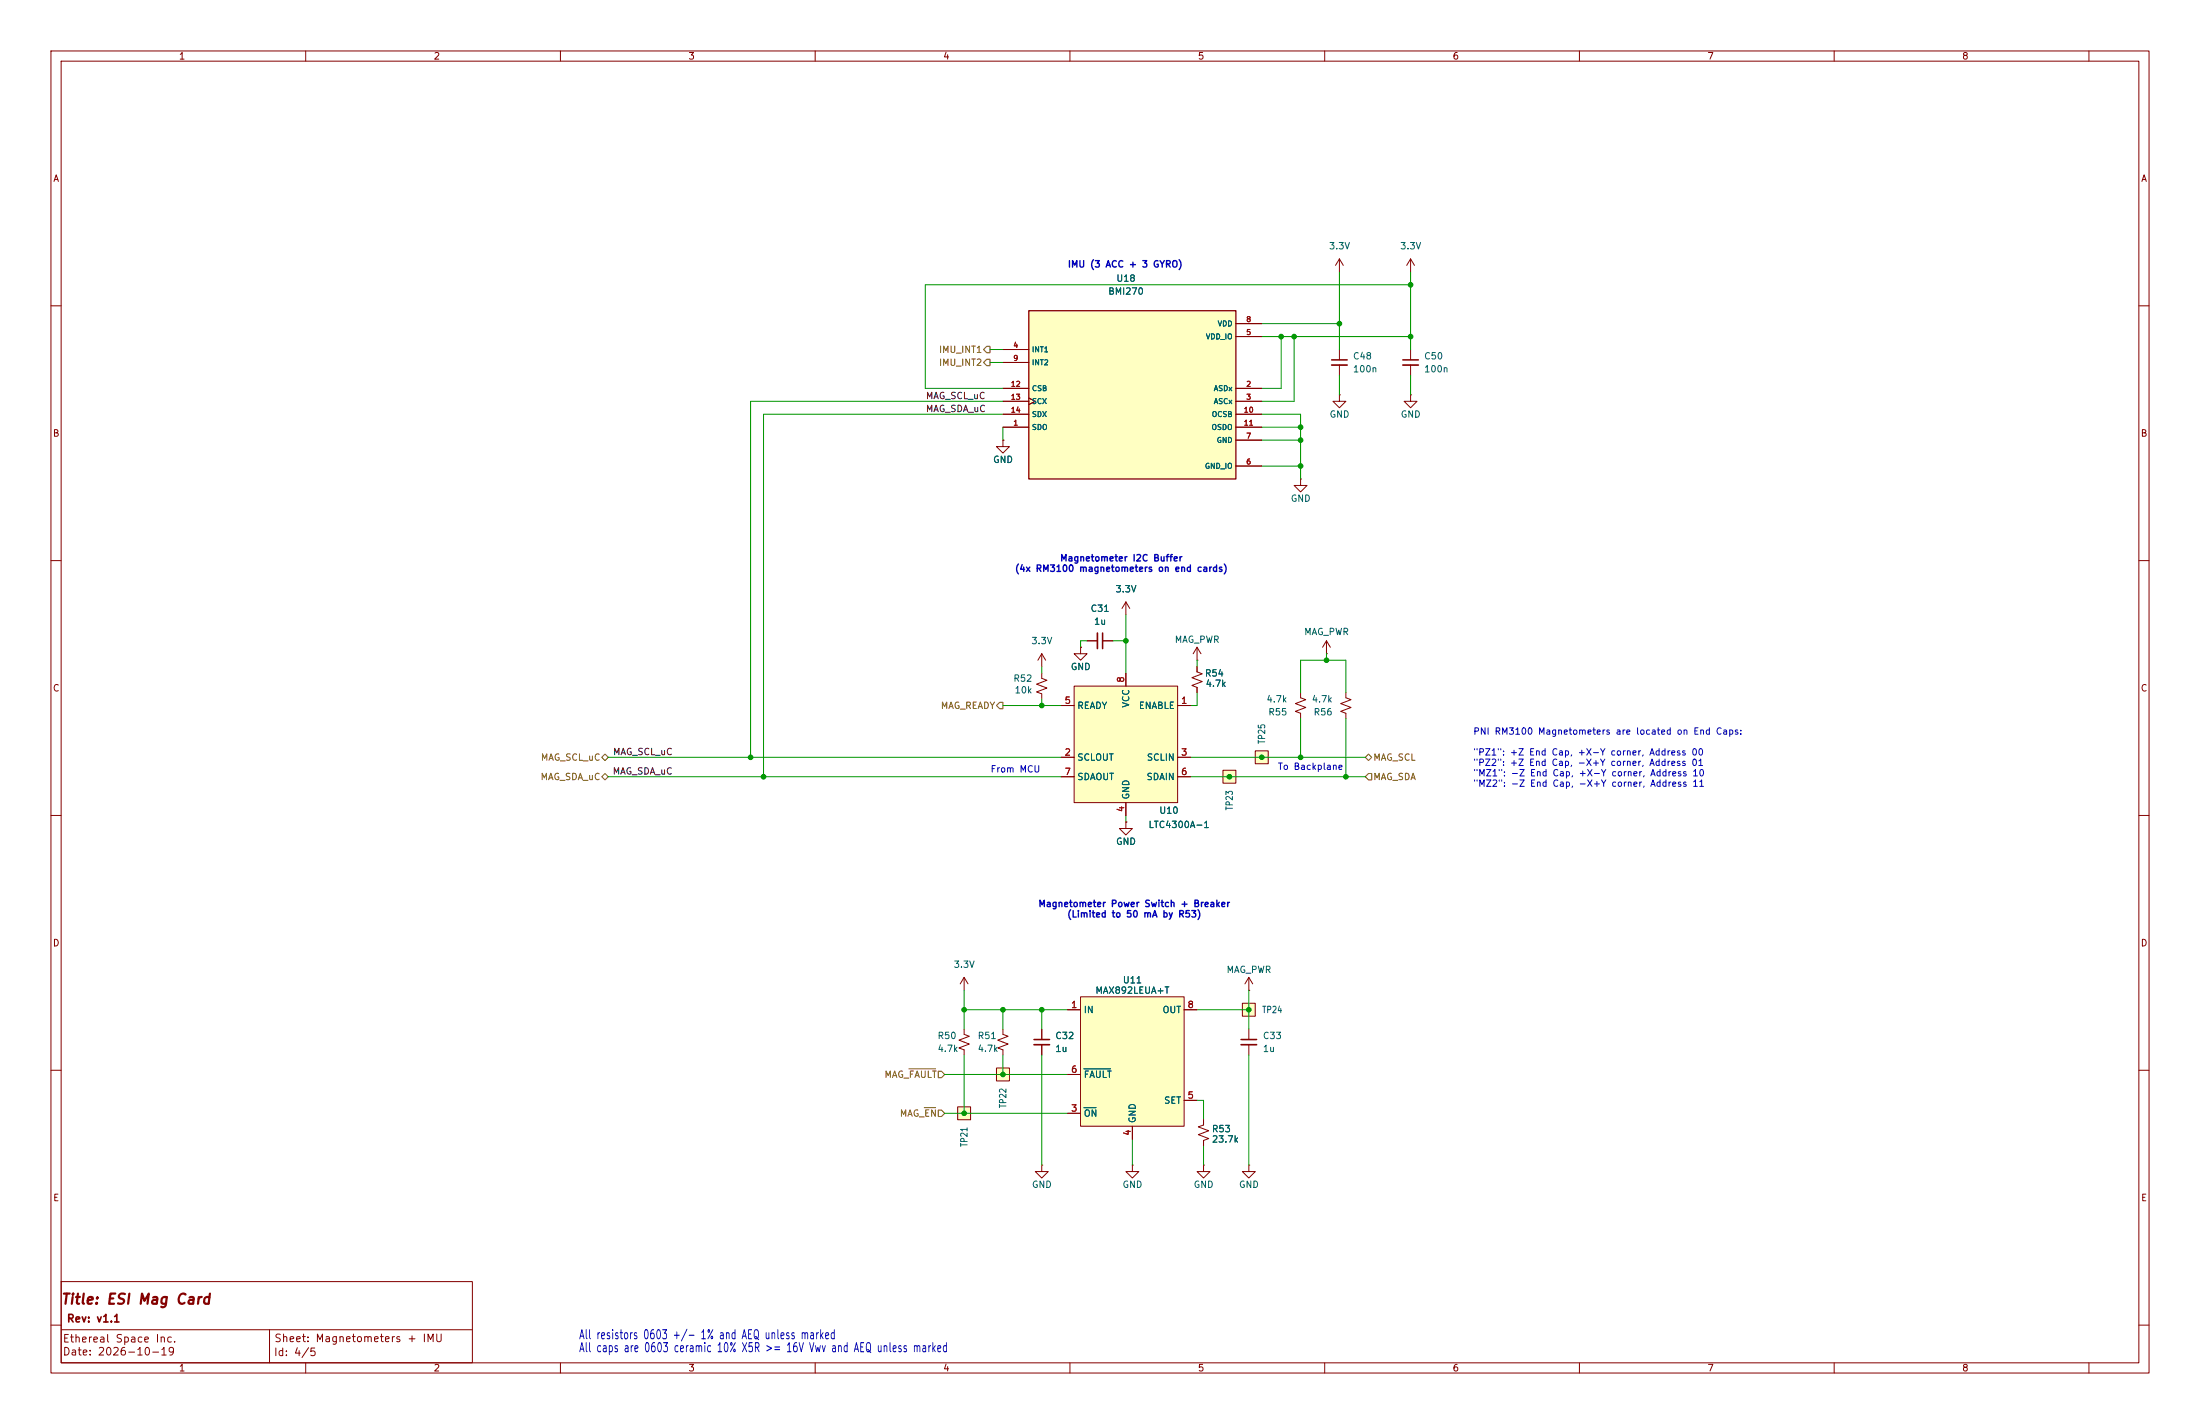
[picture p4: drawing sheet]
<svg xmlns="http://www.w3.org/2000/svg" width="432mm" height="279mm" viewBox="0 0 432 279" stroke-linecap="round" stroke-linejoin="round" font-family="sans-serif">
<g fill="none" stroke="#840000" stroke-width=".2">
<path d="M10 10h411.8v259.4h-411.8zM12 12h407.8v255.4h-407.8zM60 10v2M110 10v2M160 10v2M210 10v2M260 10v2M310 10v2M360 10v2M410 10v2M10 60h2M262.9 77.5v1.2h1.3l-1.3 1.3-1.3-1.3h1.3"/>
<path d="M262.9 77.5h.1M419.8 60h2M10 110h2M419.8 110h2M10 160h2M419.8 160h2M189.2 191.8v2.5M189.2 191.8l-.7 1.2M189.2 191.8l.8 1.2M10 210h2M189.2 201.9v1l1 .4-2 .8 2 .8-2 .7 1 .4v1M419.8 210h2"/>
<path d="M10 260h2M12 251.5h80.7v15.9h-80.7zM419.8 260h2M12.1 260.9h80.6M52.9 260.9v6.5M60 267.4v2M110 267.4v2M160 267.4v2M210 267.4v2M260 267.4v2M310 267.4v2M360 267.4v2"/>
<path d="M410 267.4v2"/>
</g>
<path d="M188 217.2h2.5v2.5h-2.5z" fill="#ffffc2"/>
<g fill="none" stroke="#840000" stroke-width=".2">
<path d="M262.9 50.8l-.8 1.3M262.9 50.8l.8 1.3M262.9 50.8v2.5M276.9 50.8l-.8 1.3M276.9 50.8l.7 1.3M276.9 50.8v2.5M221 118.1l-.8 1.3M221 118.1l.7 1.3M221 118.1v2.6M204.5 132.1v1l1 .4-2 .7 2 .8-2 .8 1 .3v1.1M204.5 128.3v2.5M204.5 128.3l-.8 1.2"/>
<path d="M204.5 128.3l.7 1.2M212.1 127v1.3h1.3l-1.3 1.2-1.3-1.2h1.3M212.1 127h.1M213.4 125.7h2M216.4 125.7h2M234.9 129.5h.1M234.9 127l-.7 1.3M234.9 127l.8 1.3M234.9 127v2.5M188 217.2h2.5v2.5h-2.5zM189.2 218.4h.1M196.8 201.9v1l1.1 .4-2.1 .8 2.1 .8-2.1 .7 1 .4v1"/>
<path d="M204.5 201.9v2.1M204.5 205v2M236.2 219.7v1l-1 .4 2 .8-2 .7 2 .8-1 .4v1M222.2 228.6v1.3h1.3l-1.3 1.2-1.2-1.2h1.2M222.2 228.6h.1M236.2 228.6v1.3h1.3l-1.3 1.2-1.3-1.2h1.3M236.2 228.6h.1M245.1 228.6v1.3h1.3l-1.3 1.2-1.3-1.2h1.3M245.1 228.6h.1"/>
</g>
<path d="M216.4 124.2v3.1M202.9 204h3.1" fill="none" stroke="#840000" stroke-width=".3"/>
<path d="M215.4 124.2v3.1M202.9 205h3.1" fill="none" stroke="#840000" stroke-width=".33"/>
<path d="M201.9 61h40.7v33h-40.7z" fill="#ffffc2"/>
<path d="M201.9 61h40.7v33h-40.7z" fill="none" stroke="#840000" stroke-width=".25"/>
<g fill="none" stroke="#840000" stroke-width=".2">
<path d="M196.8 76.2h5.1M196.8 78.7h5.1M196.8 68.6h5.1M196.8 71.1h5.1M201.9 78.1l1.3 .6-1.3 .7M242.6 63.5h5M242.6 76.2h5M242.6 78.7h5M242.6 66h5M196.8 83.8h5.1M196.8 81.3h5.1M242.6 83.8h5"/>
<path d="M242.6 91.4h5M242.6 86.4h5M242.6 81.3h5"/>
</g>
<path d="M243.8 196.9h2.6v2.5h-2.6z" fill="#ffffc2"/>
<path d="M243.8 196.9h2.6v2.5h-2.6zM245.1 198.1h.1M245.1 194.3h.1M245.1 191.8v2.5M245.1 191.8l-.8 1.2M245.1 191.8l.8 1.2M245.1 201.9v2.1M245.1 205v2" fill="none" stroke="#840000" stroke-width=".2"/>
<path d="M243.6 204h3" fill="none" stroke="#840000" stroke-width=".3"/>
<path d="M243.6 205h3" fill="none" stroke="#840000" stroke-width=".33"/>
<path d="M212.1 195.6h20.3v25.4h-20.3z" fill="#ffffc2"/>
<path d="M196.8 86.4v1.2h1.3l-1.3 1.3-1.2-1.3h1.2M196.8 86.4h.1M234.9 130.8v1l1.1 .4-2.1 .8 2.1 .7-2.1 .8 1 .4v1M209.5 198.1h2.6M212.1 195.6h20.3v25.4h-20.3zM232.4 198.1h2.5M209.5 218.4h2.6M209.5 210.8h2.6M232.4 215.9h2.5M222.2 221v2.5" fill="none" stroke="#840000" stroke-width=".2"/>
<path d="M212.7 217.3h2.4M212.7 209.7h5.3" fill="none" stroke="#006464" stroke-width=".2"/>
<path d="M195.6 209.6h2.5v2.5h-2.5z" fill="#ffffc2"/>
<path d="M195.6 209.6h2.5v2.5h-2.5zM196.8 210.8h.1" fill="none" stroke="#840000" stroke-width=".2"/>
<path d="M240 151.1h2.6v2.6h-2.6z" fill="#ffffc2"/>
<path d="M240 151.1h2.6v2.6h-2.6zM241.3 152.4h.1M221 161.3v1.3h1.2l-1.2 1.2-1.3-1.2h1.3M221 161.3h.1M204.5 228.6v1.3h1.2l-1.2 1.2-1.3-1.2h1.3M204.5 228.6h.1" fill="none" stroke="#840000" stroke-width=".2"/>
<path d="M210.8 134.6h20.3v22.9h-20.3z" fill="#ffffc2"/>
<path d="M255.3 94v1.3h1.2l-1.2 1.2-1.3-1.2h1.3M255.3 94h.1M208.3 138.4h2.5M210.8 134.6h20.3v22.9h-20.3zM221 132.1v2.5M231.1 138.4h2.6M208.3 148.6h2.5M208.3 152.4h2.5M221 157.5v2.5M231.1 148.6h2.6M231.1 152.4h2.6" fill="none" stroke="#840000" stroke-width=".2"/>
<path d="M246.4 147.3h2.5v2.6h-2.5z" fill="#ffffc2"/>
<g fill="none" stroke="#840000" stroke-width=".2">
<path d="M196.8 76.2h5.1M196.8 78.7h5.1M196.8 68.6h5.1M196.8 71.1h5.1M201.9 78.1l1.3 .6-1.3 .7M242.6 63.5h5M242.6 76.2h5M242.6 78.7h5M242.6 66h5M262.9 68.6v2M262.9 71.6v2.1M276.9 77.5v1.2h1.2l-1.2 1.3-1.3-1.3h1.3"/>
<path d="M276.9 77.5h.1M276.9 68.6v2M276.9 71.6v2.1M196.8 86.4h.1M196.8 83.8h5.1M196.8 81.3h5.1M242.6 83.8h5M242.6 91.4h5M242.6 86.4h5M242.6 81.3h5M208.3 138.4h2.5M212.1 127h.1"/>
<path d="M213.4 125.7h2M216.4 125.7h2M221 132.1v2.5M231.1 138.4h2.6M234.9 130.8v1M234.9 134.9v1M255.3 135.9v1l1 .4-2 .7 2 .8-2 .8 1 .4v1M260.3 128.3h.1M260.3 125.7l-.7 1.3M260.3 125.7l.8 1.3M260.3 125.7v2.6M264.2 135.9v1l1 .4-2.1 .7 2.1 .8-2.1 .8 1.1 .4v1"/>
<path d="M208.3 148.6h2.5M208.3 152.4h2.5M221 157.5v2.5M231.1 148.6h2.6M231.1 152.4h2.6M246.4 147.3h2.5v2.6h-2.5zM247.6 148.6h.1M221 161.3h.1M209.5 198.1h2.6M232.4 198.1h2.5M204.5 201.9v2.1M204.5 205v2"/>
<path d="M209.5 218.4h2.6M209.5 210.8h2.6M232.4 215.9h2.5M236.2 219.7v1M222.2 221v2.5M236.2 223.8v1"/>
</g>
<path d="M261.4 70.6h3M275.3 70.6h3.1" fill="none" stroke="#840000" stroke-width=".3"/>
<path d="M261.4 71.6h3M275.3 71.6h3.1" fill="none" stroke="#840000" stroke-width=".33"/>
<path d="M193.7 70.5h.6v1.3h-.6l-.7-.7zM193.7 67.9h.6v1.3h-.6l-.7-.6zM195.6 138.4l.6-.6h.6v1.3h-.6zM118.1 148.6l.6-.6 .7 .6-.7 .6zM118.1 152.4l.6-.6 .7 .6-.7 .6zM268 148.6l.6-.6 .6 .6-.6 .6zM268.6 151.8h.6v1.2h-.6l-.6-.6zM178.4 209.7h5.2M181.4 217.3h2.2M184.1 217.8h.7l.6 .6-.6 .7h-.7zM184.1 210.2h.7l.6 .6-.6 .7h-.7z" fill="none" stroke="#725600" stroke-width=".2"/>
<g fill="none" stroke="#009600" stroke-width=".2">
<path d="M262.9 53.3v15.3M276.9 53.3v15.3M276.9 55.9h-95.3v20.3h15.2M194.3 68.6h2.5M194.3 71.1h2.5M196.8 78.7h-49.5v69.9M247.6 66h29.3M247.6 63.5h15.3M251.5 66v10.2h-3.9M254 66v12.7h-6.4M262.9 73.7v3.8M276.9 73.7v3.8"/>
<path d="M196.8 81.3h-46.9v71.1M196.8 83.8v2.6M247.6 91.4h7.7M247.6 81.3h7.7v12.7M247.6 83.8h7.7M247.6 86.4h7.7M196.8 138.4h11.5M204.5 130.8v1.3M204.5 137.2v1.2M213.4 125.7h-1.3v1.3M218.4 125.7h2.6M221 120.7v11.4"/>
<path d="M234.9 129.5v1.3M234.9 135.9v2.5h-1.2M255.3 135.9v-6.4h8.9v6.4M260.3 128.3v1.2M119.4 152.4h88.9M119.4 148.6h88.9M233.7 152.4h34.3M233.7 148.6h34.3M255.3 141v7.6M264.2 141v11.4M221 160v1.3M189.2 194.3v7.6"/>
<path d="M189.2 198.1h20.3M196.8 198.1v3.8M204.5 198.1v3.8M234.9 198.1h10.2M245.1 194.3v7.6M185.4 218.4h24.1M185.4 210.8h24.1M189.2 207v11.4M196.8 207v3.8M204.5 207v21.6M234.9 215.9h1.3v3.8M245.1 207v21.6"/>
<path d="M222.2 223.5v5.1M236.2 224.8v3.8"/>
</g>
<path d="M212.7 217.3h2.4M212.7 209.7h5.3" fill="none" stroke="#006464" stroke-width=".2"/>
<g fill="#009600" stroke="#009600" stroke-width=".2">
<circle cx="264.2" cy="152.4" r=".46"/>
<circle cx="260.3" cy="129.5" r=".46"/>
<circle cx="276.9" cy="66" r=".46"/>
<circle cx="262.9" cy="63.5" r=".46"/>
<circle cx="276.9" cy="55.9" r=".46"/>
<circle cx="255.3" cy="91.4" r=".46"/>
<circle cx="255.3" cy="148.6" r=".46"/>
<circle cx="245.1" cy="198.1" r=".46"/>
<circle cx="196.8" cy="210.8" r=".46"/>
<circle cx="251.5" cy="66" r=".46"/>
<circle cx="254" cy="66" r=".46"/>
<circle cx="247.6" cy="148.6" r=".46"/>
<circle cx="255.3" cy="86.4" r=".46"/>
<circle cx="255.3" cy="83.8" r=".46"/>
<circle cx="204.5" cy="138.4" r=".46"/>
<circle cx="241.3" cy="152.4" r=".46"/>
<circle cx="221" cy="125.7" r=".46"/>
<circle cx="189.2" cy="218.4" r=".46"/>
<circle cx="204.5" cy="198.1" r=".46"/>
<circle cx="149.9" cy="152.4" r=".46"/>
<circle cx="196.8" cy="198.1" r=".46"/>
<circle cx="189.2" cy="198.1" r=".46"/>
<circle cx="147.3" cy="148.6" r=".46"/>
</g>
<text font-size="2" fill="#840000" x="11.8" y="256.4">Title: ESI Mag Card</text>
<g font-size="1.8" fill="#0000c2">
<text x="113.5" y="263.2">All resistors 0603 +/- 1% and AEQ unless marked</text>
<text x="113.5" y="265.8">All caps are 0603 ceramic 10% X5R &gt;= 16V Vwv and AEQ unless marked</text>
</g>
<g font-size="1.5" fill="#840000">
<text x="12.2" y="263.8">Ethereal Space Inc.</text>
<text x="13" y="259.8">Rev: v1.1</text>
<text x="53.7" y="263.7">Sheet: Magnetometers + IMU</text>
<text x="12.2" y="266.3">Date: 2026-10-19</text>
<text x="53.6" y="266.4">Id: 4/5</text>
</g>
<g font-size="1.3" fill="#840000">
<text x="35" y="12">1</text>
<text x="85" y="12">2</text>
<text x="135" y="12">3</text>
<text x="185" y="12">4</text>
<text x="235" y="12">5</text>
<text x="285" y="12">6</text>
<text x="335" y="12">7</text>
<text x="385" y="12">8</text>
<text x="10.3" y="36">A</text>
<text x="420.1" y="36">A</text>
<text x="10.3" y="86">B</text>
<text x="420.1" y="86">B</text>
<text x="10.3" y="136">C</text>
<text x="420.1" y="136">C</text>
<text x="10.3" y="186">D</text>
<text x="420.1" y="186">D</text>
<text x="10.3" y="236">E</text>
<text x="420.1" y="236">E</text>
<text x="35" y="269.4">1</text>
<text x="85" y="269.4">2</text>
<text x="135" y="269.4">3</text>
<text x="185" y="269.4">4</text>
<text x="235" y="269.4">5</text>
<text x="285" y="269.4">6</text>
<text x="335" y="269.4">7</text>
<text x="385" y="269.4">8</text>
</g>
<g font-size="1.3" fill="#0000c2">
<text x="209.5" y="52.8">IMU (3 ACC + 3 GYRO)</text>
<text x="199.1" y="112.5">(4x RM3100 magnetometers on end cards)</text>
<text x="208" y="110.5">Magnetometer I2C Buffer</text>
<text x="289.1" y="144.5">PNI RM3100 Magnetometers are located on End Caps:</text>
<text x="289.1" y="148.5">&quot;PZ1&quot;: +Z End Cap, +X-Y corner, Address 00</text>
<text x="194.3" y="151.9">From MCU</text>
<text x="250.7" y="151.4">To Backplane</text>
<text x="289.1" y="150.6">&quot;PZ2&quot;: +Z End Cap, -X+Y corner, Address 01</text>
<text x="289.1" y="152.6">&quot;MZ1&quot;: -Z End Cap, +X-Y corner, Address 10</text>
<text x="289.1" y="154.7">&quot;MZ2&quot;: -Z End Cap, -X+Y corner, Address 11</text>
<text x="203.7" y="178.3">Magnetometer Power Switch + Breaker</text>
<text x="209.4" y="180.3">(Limited to 50 mA by R53)</text>
</g>
<g font-size="1.3" fill="#006464">
<text x="260.7" y="49.2">3.3V</text>
<text x="274.7" y="49.2">3.3V</text>
<text x="217.4" y="58.1">BMI270</text>
<text x="219" y="55.6">U18</text>
<text x="265.4" y="70.8">C48</text>
<text x="279.4" y="70.8">C50</text>
<text x="265.4" y="73.4">100n</text>
<text x="279.4" y="73.4">100n</text>
<text x="260.9" y="82.3">GND</text>
<text x="274.8" y="82.3">GND</text>
<text x="194.8" y="91.1">GND</text>
<text x="253.2" y="98.8">GND</text>
<text x="218.8" y="116.5">3.3V</text>
<text x="213.9" y="120.4">C31</text>
<text x="214.6" y="122.9">1u</text>
<text x="255.9" y="124.9">MAG_PWR</text>
<text x="202.3" y="126.7">3.3V</text>
<text x="210.1" y="131.8">GND</text>
<text x="230.5" y="126.4">MAG_PWR</text>
<text x="198.8" y="134.1">R52</text>
<text x="199" y="136.4">10k</text>
<text x="236.4" y="133.1">R54</text>
<text x="236.5" y="135.1">4.7k</text>
<text x="211.3" y="139.4">READY</text>
<text x="222" y="139" transform="rotate(-90 222 139)">VCC</text>
<text x="223.4" y="139.4">ENABLE</text>
<text x="248.5" y="138.1">4.7k</text>
<text x="248.8" y="140.7">R55</text>
<text x="257.4" y="138.1">4.7k</text>
<text x="257.7" y="140.7">R56</text>
<text x="211.3" y="149.6">SCLOUT</text>
<text x="225" y="149.6">SCLIN</text>
<text x="248.6" y="146.1" transform="rotate(-90 248.6 146.1)">TP25</text>
<text x="211.3" y="153.4">SDAOUT</text>
<text x="224.9" y="153.4">SDAIN</text>
<text x="222" y="157" transform="rotate(-90 222 157)">GND</text>
<text x="227.4" y="160">U10</text>
<text x="242.3" y="159.1" transform="rotate(-90 242.3 159.1)">TP23</text>
<text x="218.9" y="166.1">GND</text>
<text x="225.3" y="162.8">LTC4300A-1</text>
<text x="187.1" y="190.2">3.3V</text>
<text x="240.6" y="191.2">MAG_PWR</text>
<text x="214.9" y="195.3">MAX892LEUA+T</text>
<text x="220.3" y="193.2">U11</text>
<text x="212.6" y="199.1">IN</text>
<text x="228.1" y="199.1">OUT</text>
<text x="247.6" y="199.1">TP24</text>
<text x="183.9" y="206.7">4.7k</text>
<text x="183.9" y="204.2">R50</text>
<text x="191.8" y="206.7">4.7k</text>
<text x="191.8" y="204.2">R51</text>
<text x="207" y="206.7">1u</text>
<text x="207" y="204.2">C32</text>
<text x="247.8" y="206.7">1u</text>
<text x="247.8" y="204.2">C33</text>
<text x="212.6" y="211.8">FAULT</text>
<text x="197.8" y="217.5" transform="rotate(-90 197.8 217.5)">TP22</text>
<text x="212.6" y="219.4">ON</text>
<text x="223.2" y="220.5" transform="rotate(-90 223.2 220.5)">GND</text>
<text x="228.4" y="216.9">SET</text>
<text x="190.2" y="225.2" transform="rotate(-90 190.2 225.2)">TP21</text>
<text x="237.8" y="222.5">R53</text>
<text x="237.8" y="224.5">23.7k</text>
<text x="202.4" y="233.4">GND</text>
<text x="220.2" y="233.4">GND</text>
<text x="234.2" y="233.4">GND</text>
<text x="243.1" y="233.4">GND</text>
</g>
<g font-size="1.3" fill="#725600">
<text x="184.2" y="69.6">IMU_INT1</text>
<text x="184.2" y="72.1">IMU_INT2</text>
<text x="184.5" y="139.4">MAG_READY</text>
<text x="106" y="149.6">MAG_SCL_uC</text>
<text x="269.4" y="149.6">MAG_SCL</text>
<text x="106" y="153.4">MAG_SDA_uC</text>
<text x="269.4" y="153.4">MAG_SDA</text>
<text x="173.5" y="211.8">MAG_FAULT</text>
<text x="176.5" y="219.4">MAG_EN</text>
</g>
<g font-size="1.3" fill="#0f0f0f">
<text x="181.6" y="78.6">MAG_SCL_uC</text>
<text x="181.6" y="81.2">MAG_SDA_uC</text>
<text x="120.2" y="148.5">MAG_SCL_uC</text>
<text x="120.1" y="152.3">MAG_SDA_uC</text>
</g>
<g font-size="1.3" fill="#a90000">
<text x="221" y="134.1" transform="rotate(-90 221 134.1)">8</text>
<text x="208.8" y="138.4">5</text>
<text x="231.7" y="138.4">1</text>
<text x="208.8" y="148.6">2</text>
<text x="231.7" y="148.6">3</text>
<text x="208.8" y="152.4">7</text>
<text x="231.7" y="152.4">6</text>
<text x="221" y="159.5" transform="rotate(-90 221 159.5)">4</text>
<text x="210.1" y="198.1">1</text>
<text x="233" y="198.1">8</text>
<text x="210.1" y="210.8">6</text>
<text x="233" y="215.9">5</text>
<text x="210.1" y="218.4">3</text>
<text x="222.2" y="223" transform="rotate(-90 222.2 223)">4</text>
</g>
<g font-size="1" fill="#006464">
<text x="238.9" y="64.3">VDD</text>
<text x="202.4" y="69.4">INT1</text>
<text x="202.4" y="71.9">INT2</text>
<text x="236.6" y="66.8">VDD_IO</text>
<text x="202.4" y="77">CSB</text>
<text x="238.1" y="77">ASDx</text>
<text x="202.4" y="79.5">SCX</text>
<text x="202.4" y="82.1">SDX</text>
<text x="237.7" y="82.1">OCSB</text>
<text x="238.1" y="79.5">ASCx</text>
<text x="202.4" y="84.6">SDO</text>
<text x="237.7" y="84.6">OSDO</text>
<text x="238.7" y="87.1">GND</text>
<text x="236.4" y="92.2">GND_IO</text>
</g>
<g font-size="1" fill="#a90000">
<text x="244.5" y="63.4">8</text>
<text x="244.5" y="66">5</text>
<text x="198.8" y="68.5">4</text>
<text x="198.8" y="71">9</text>
<text x="198.3" y="76.1">12</text>
<text x="244.5" y="76.1">2</text>
<text x="198.3" y="78.7">13</text>
<text x="198.3" y="81.2">14</text>
<text x="198.8" y="83.7">1</text>
<text x="244" y="81.2">10</text>
<text x="244" y="83.7">11</text>
<text x="244.5" y="78.7">3</text>
<text x="244.5" y="86.3">7</text>
<text x="244.5" y="91.4">6</text>
</g>
</svg>
